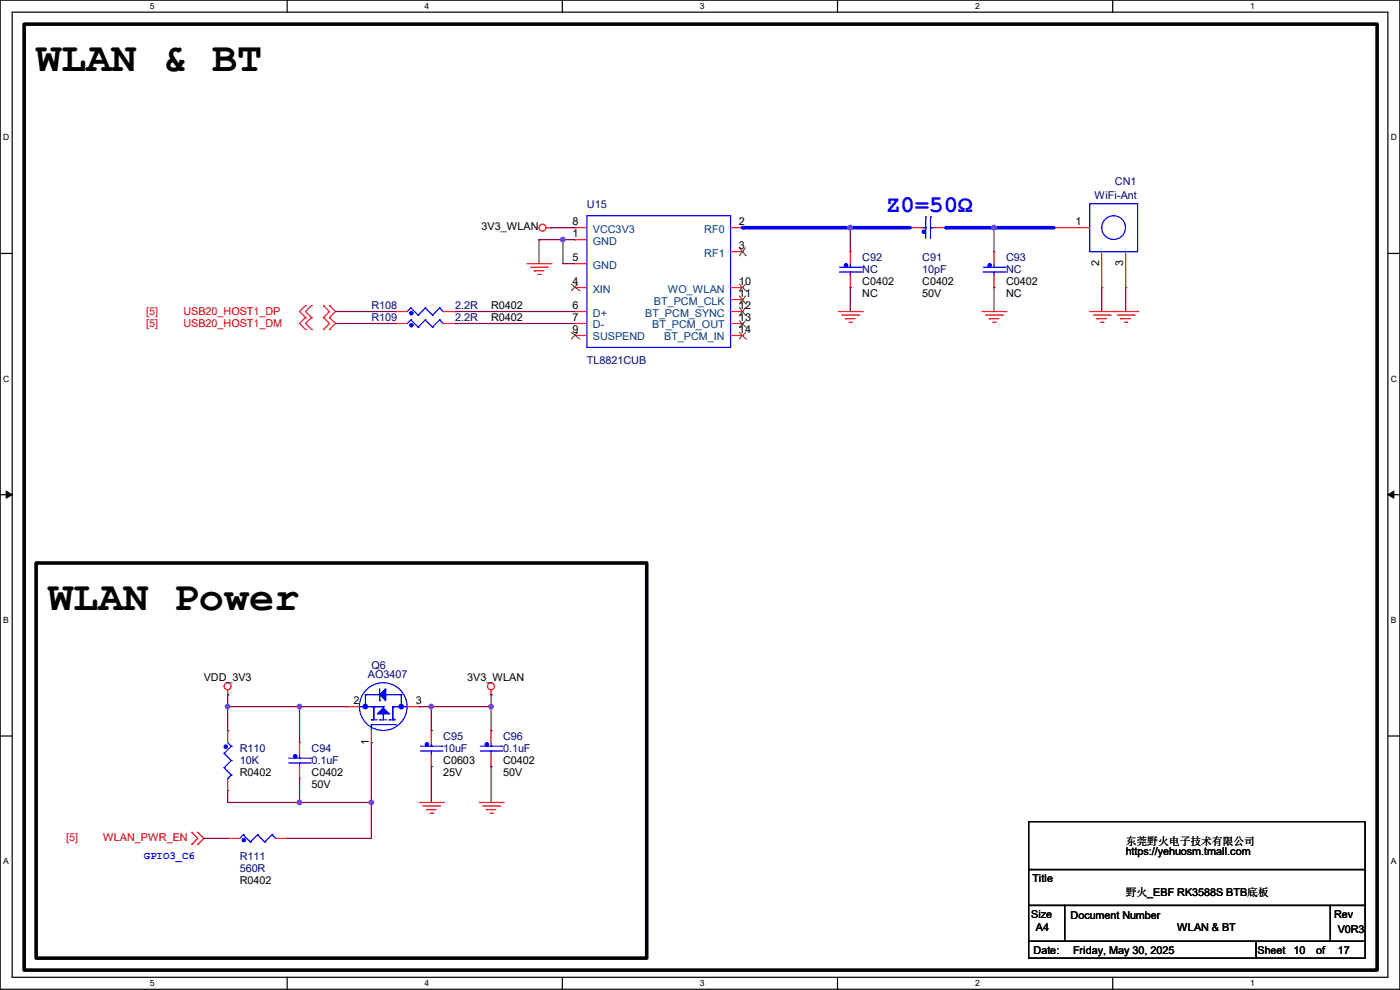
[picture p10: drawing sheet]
<svg xmlns="http://www.w3.org/2000/svg" width="297mm" height="210mm" viewBox="0 0 297 210" stroke-linecap="round" stroke-linejoin="round" font-family="sans-serif">
<path d="M0 0h297v209.8h-297zM2.6 2.6h291.8v204.7h-291.8z" fill="none" stroke="#000" stroke-width=".25"/>
<g fill="#fff">
<path d="M31.7 .3h1v2h-1z"/>
<path d="M31.7 207.6h1v2h-1z"/>
</g>
<path d="M60.9 0v2.6M60.9 207.3v2.5" fill="none" stroke="#000" stroke-width=".25"/>
<g fill="#fff">
<path d="M90.1 .3h1v2h-1z"/>
<path d="M90.1 207.6h1v2h-1z"/>
</g>
<path d="M119.3 0v2.6M119.3 207.3v2.5" fill="none" stroke="#000" stroke-width=".25"/>
<g fill="#fff">
<path d="M148.5 .3h.9v2h-.9z"/>
<path d="M148.5 207.6h.9v2h-.9z"/>
</g>
<path d="M177.7 0v2.6M177.7 207.3v2.5" fill="none" stroke="#000" stroke-width=".25"/>
<g fill="#fff">
<path d="M206.8 .3h1v2h-1z"/>
<path d="M206.8 207.6h1v2h-1z"/>
</g>
<path d="M236.1 0v2.6M236.1 207.3v2.5" fill="none" stroke="#000" stroke-width=".25"/>
<g fill="#fff">
<path d="M265.2 .3h1v2h-1z"/>
<path d="M265.2 207.6h1v2h-1z"/>
<path d="M.7 28.2h1.2v1.9h-1.2z"/>
<path d="M295.1 28.2h1.2v1.9h-1.2z"/>
<path d="M.7 79.3h1.2v2h-1.2z"/>
<path d="M295.1 79.3h1.2v2h-1.2z"/>
</g>
<path d="M0 53.8h2.6M294.4 53.8h2.6" fill="none" stroke="#000" stroke-width=".25"/>
<g fill="#fff">
<path d="M.7 130.5h1.2v2h-1.2z"/>
<path d="M295.1 130.5h1.1v2h-1.1z"/>
</g>
<path d="M0 104.9h2.6M294.4 104.9h2.6" fill="none" stroke="#000" stroke-width=".25"/>
<path d="M1.3 104.2l1.3 .7-1.3 .8zM294.4 104.9l1.3-.7v1.5z" fill="#000" stroke="#000" stroke-width=".21"/>
<g fill="#fff">
<path d="M.7 181.7h1.2v2h-1.2z"/>
<path d="M295.1 181.7h1.1v2h-1.1z"/>
</g>
<path d="M0 156.1h2.6M294.4 156.1h2.6M218.2 174.3h71.4v10.1h-71.4zM218.2 184.4h71.4v7.7h-71.4zM218.2 192.1h7.6v7.6h-7.6zM218.2 199.7h48.3v3.5h-48.3zM225.8 192.1h56.4v7.6h-56.4zM266.5 199.7h23.1v3.5h-23.1zM282.2 192.1h7.4v7.6h-7.4z" fill="none" stroke="#000" stroke-width=".25"/>
<path d="M5.1 5.1h287v200.7h-287zM7.7 119.4h129.5v83.8h-129.5z" fill="none" stroke="#000" stroke-width=".76"/>
<g fill="none" stroke="#f00" stroke-width=".25">
<path d="M111.8 55.9h5.1M112.6 56.7h3.5M113.3 57.4h.1M113.3 57.4h2.1M114.1 58.2h.5M114.6 58.2h.1M115.9 48.3h1M116.1 56.7h.1M116.9 48.3h.1M116.9 55.9h.1M122 50.8h.1M122 55.9h.1"/>
<path d="M122 48.3h.1M122 48.3h2.5M122 55.9h2.5M122 50.8h2.5M155 48.3h2.5M155 53.4h2.5M157.5 48.3h.1M157.5 53.4h.1M180.4 53.4h.1M180.4 53.4v2.5M180.4 58.5v2.5M193.1 48.3h.1"/>
<path d="M193.1 48.3h2.5M198.2 48.3h2.5M200.7 48.3h.1M210.9 53.4h.1M210.9 53.4v2.5M210.9 58.5v2.5M223.6 48.3h.1M223.6 48.3h7.6M233.7 53.4v7.6M238.8 53.4v7.6M64.8 67.4h.1M64.8 64.8h.1"/>
<path d="M64.8 69.9h.1M64.8 64.8l-1.3 1.3 1.3 1.3M64.8 67.4l-1.3 1.2 1.3 1.3M66.1 67.4h.1M66.1 64.8h.1M66.1 69.9h.1M66.1 64.8l-1.3 1.3 1.3 1.3M66.1 67.4l-1.3 1.2 1.3 1.3M68.6 67.4h.1M68.6 64.8h.1M68.6 69.9h.1M68.6 64.8l1.3 1.3-1.3 1.3"/>
<path d="M68.6 67.4l1.3 1.2-1.3 1.3M69.9 64.8h.1M69.9 67.4h.1M69.9 69.9h.1M69.9 64.8l1.3 1.3-1.3 1.3M69.9 67.4l1.3 1.2-1.3 1.3M83.9 66.1h.1M83.9 68.6h.1M83.9 66.1h2.5M83.9 68.6h2.5M94 66.1h2.6M94 68.6h2.6"/>
<path d="M96.6 66.1h.1M96.6 68.6h.1M122 61h.1M122 66.1h.1M122 68.6h.1M122 71.2h.1M122 66.1h2.5M122 68.6h2.5M122 61h2.5M122 71.2h2.5M155 66.1h2.5M155 68.6h2.5"/>
<path d="M155 61h2.5M155 71.2h2.5M155 63.5h2.5M157.5 61h.1M157.5 63.5h.1M157.5 66.1h.1M157.5 68.6h.1M157.5 71.2h.1M177.8 66.1h5.1M178.6 66.8h3.6M179.4 67.6h.1M179.4 67.6h2"/>
<path d="M180.1 68.4h.5M180.4 61h.1M180.6 68.4h.1M182.2 66.8h.1M182.9 66.1h.1M208.3 66.1h5.1M209.1 66.8h3.5M209.8 67.6h.1M209.8 67.6h2.1M210.6 68.4h.5M210.9 61h.1M211.1 68.4h.1"/>
<path d="M212.6 66.8h.1M213.4 66.1h.1M231.2 66.1h10.1M231.9 66.8h3.6M232.7 67.6h.1M232.7 67.6h2M233.5 68.4h.5M233.7 61h.1M234 68.4h.1M235.5 66.8h.1M236.3 66.1h.1M237 66.8h3.6"/>
<path d="M237.8 67.6h.1M237.8 67.6h2M238.5 68.4h.6M238.8 61h.1M239.1 68.4h.1M240.6 66.8h.1M241.3 66.1h.1M48.3 147.4h.1M48.3 155h.1M48.3 146.3v1.1M48.3 155v2.5M63.5 157.5h.1"/>
<path d="M63.5 157.5v2.6M73.7 149.9h.1M73.7 149.9h2.5M78.8 157.5h.1M78.8 155v2.5M86.4 149.9h2.5M88.9 149.9h.1M91.5 155h.1M91.5 155v2.5M104.2 147.4h.1M104.2 155h.1M104.2 146.3v1.1"/>
<path d="M104.2 155v2.5M40.7 176.6h.1M40.7 179.1h.1M40.7 176.6l1.3 1.2-1.3 1.3M42 179.1h.1M42 176.6h.1M42 176.6l1.2 1.2-1.2 1.3M48.3 167.7h.1M48.3 177.8h.1M48.3 165.1v2.6M48.3 177.8h2.5M58.5 177.8h2.5"/>
<path d="M61 177.8h.1M63.5 165.1h.1M63.5 162.6v2.5M88.9 170.2h5.1M89.7 171h3.6M90.5 171.7h.1M90.5 171.7h2M91.2 172.5h.5M91.5 162.6h.1M91.5 160.1v2.5M91.7 172.5h.1M93.3 171h.1"/>
<path d="M94 170.2h.1M101.6 170.2h5.1M102.4 171h3.6M103.2 171.7h.1M103.2 171.7h2M103.9 172.5h.5M104.2 162.6h.1M104.2 160.1v2.5M104.4 172.5h.1M106 171h.1M106.7 170.2h.1"/>
<circle cx="115.1" cy="48.3" r=".74"/>
<circle cx="48.3" cy="145.6" r=".74"/>
<circle cx="104.2" cy="145.6" r=".74"/>
</g>
<g fill="none" stroke="#00f" stroke-width=".25">
<path d="M124.5 45.8h30.5v27.9h-30.5zM178.1 57.7h4.6M178.1 56.7h4.6M180.4 57.7h.1M180.4 56.7h.1M180.4 55.9v.8M180.4 57.7v.8M182.7 57.7h.1M182.7 56.7h.1M195.6 48.3h.8M196.4 46h.1M196.4 48.3h.1"/>
<path d="M196.4 46v4.6M197.4 46h.1M197.4 48.3h.1M197.4 46v4.6M197.4 48.3h.8M208.6 57.7h4.5M208.6 56.7h4.5M210.9 57.7h.1M210.9 56.7h.1M210.9 55.9v.8M210.9 57.7v.8M213.1 57.7h.1"/>
<path d="M213.1 56.7h.1M231.2 43.2h10.1v10.2h-10.1zM87.2 65.3h.1M87.2 67.9h.1M87.2 65.3l-.8 .8M87.2 65.3l1.5 1.5M87.2 67.9l-.8 .7M87.2 67.9l1.5 1.5M88.7 66.8h.1M88.7 69.4h.1M90.2 65.3h.1M90.2 67.9h.1"/>
<path d="M90.2 65.3l-1.5 1.5M90.2 65.3l1.5 1.5M90.2 67.9l-1.5 1.5M90.2 67.9l1.5 1.5M91.7 66.8h.1M91.7 69.4h.1M93.3 65.3h.1M93.3 67.9h.1M93.3 65.3l-1.6 1.5M93.3 65.3l.7 .8M93.3 67.9l-1.6 1.5M93.3 67.9l.7 .7"/>
<path d="M94 66.1h.1M94 68.6h.1M47.5 159.8h.1M47.5 159.8l1.6 1.5M48.3 157.5l.8 .8M49.1 158.3h.1M49.1 158.3l-1.6 1.5M76.2 149.9h.1M76.2 149.9h5.1M77.5 147.4h.1M77.5 147.4h3.1M77.5 147.4v2.5"/>
<path d="M78.8 149.9h.1M78.8 152.7h.1M78.8 153.7h.1M78.8 152.7h1.3M78.8 153.7v1.3M78.8 153.7h5.1M79.3 150.2h.1M79.3 149.9h.1M79.3 149.9v2.8M80.6 152.7h.1M80.6 148.6h.1M80.6 152.7h1.5"/>
<path d="M80.6 146.1v2.5M81.3 149.9h.1M81.3 149.9v2.8M81.8 147.4h.1M81.8 147.4h3.3M82.6 152.7h.1M82.6 152.7h1.3M83.4 149.9h.1M83.4 152.4h.1M83.4 152.7h.1M83.4 149.9h3M83.4 149.9v2.8"/>
<path d="M83.9 153.7h.1M85.1 147.4h.1M85.1 147.4v2.5M89.2 159.3h4.6M89.2 158.3h4.6M91.5 159.3h.1M91.5 158.3h.1M91.5 157.5v.8M91.5 159.3v.8M93.8 159.3h.1M93.8 158.3h.1M101.9 159.3h4.6"/>
<path d="M101.9 158.3h4.6M104.2 159.3h.1M104.2 158.3h.1M104.2 157.5v.8M104.2 159.3v.8M106.5 159.3h.1M106.5 158.3h.1M47.5 162.9h.1M47.5 162.9l1.6 1.5M48.3 165.1h.1M49.1 161.3h.1M49.1 164.4h.1"/>
<path d="M49.1 161.3l-1.6 1.6M49.1 164.4l-.8 .7M51.6 177.1h.1M51.6 177.1l-.8 .7M51.6 177.1l1.5 1.5M53.1 178.6h.1M54.7 177.1h.1M54.7 177.1l-1.6 1.5M54.7 177.1l1.5 1.5M56.2 178.6h.1M57.7 177.1h.1M57.7 177.1l-1.5 1.5"/>
<path d="M57.7 177.1l.8 .7M58.5 177.8h.1M61.3 161.8h4.5M61.3 160.8h4.5M63.5 161.8h.1M63.5 160.8h.1M63.5 160.1v.7M63.5 161.8v.8M65.8 161.8h.1M65.8 160.8h.1"/>
<circle cx="236.2" cy="48.3" r="2.52"/>
<circle cx="81.3" cy="149.9" r="5.1"/>
</g>
<g fill="#00f" stroke="#00f" stroke-width=".25">
<path d="M81.8 146.1v2.5l-1.2-1.2z"/>
<path d="M80.1 151.4l1.2-1.2 1.3 1.2z"/>
<circle cx="196" cy="49.2" r=".36"/>
<circle cx="47.9" cy="158.4" r=".36"/>
<circle cx="179.5" cy="56.3" r=".36"/>
<circle cx="87.3" cy="66.4" r=".36"/>
<circle cx="87.3" cy="69" r=".36"/>
<circle cx="210" cy="56.3" r=".36"/>
<circle cx="62.6" cy="160.4" r=".36"/>
<circle cx="51.7" cy="178.2" r=".36"/>
<circle cx="90.6" cy="157.9" r=".36"/>
<circle cx="103.3" cy="157.9" r=".36"/>
<circle cx="77.5" cy="149.9" r=".49"/>
<circle cx="85.1" cy="149.9" r=".49"/>
</g>
<g fill="none" stroke="#804000" stroke-width=".21">
<path d="M156.8 54.2h.1M156.8 52.5l1.4 1.7M158.2 54.2h.1M158.2 52.5l-1.4 1.7M121.2 61.7h.1M121.2 71.9h.1M121.2 60.2l1.7 1.5M121.2 70.5l1.7 1.4M122.6 60.2l-1.4 1.5M122.6 70.5l-1.4 1.4M122.9 61.7h.1M122.9 71.9h.1"/>
<path d="M156.8 61.7h.1M156.8 64.5h.1M156.8 66.9h.1M156.8 69.4h.1M156.8 71.9h.1M156.8 60.2l1.4 1.5M156.8 62.7l1.4 1.8M156.8 65.2l1.4 1.7M156.8 68l1.4 1.4M156.8 70.5l1.4 1.4M158.2 61.7h.1M158.2 64.5h.1"/>
<path d="M158.2 66.9h.1M158.2 69.4h.1M158.2 71.9h.1M158.2 60.2l-1.4 1.5M158.2 62.7l-1.4 1.8M158.2 65.2l-1.4 1.7M158.2 68l-1.4 1.4M158.2 70.5l-1.4 1.4"/>
</g>
<g fill="none" stroke="#800040" stroke-width=".25">
<path d="M114.3 50.8h.1M114.3 50.8h7.7M114.3 50.8v5.1M116.9 48.3h.1M116.9 48.3h5.1M119.4 55.9h.1M119.4 50.8h.1M119.4 55.9h2.6M119.4 50.8v5.1M48.3 155h.1M48.3 149.9h.1M48.3 147.4h.1"/>
<path d="M48.3 147.4v7.6M48.3 149.9h25.4M63.5 149.9h.1M63.5 149.9v7.6M78.8 157.5h.1M78.8 157.5v12.7h-30.5M88.9 149.9h.1M88.9 149.9h15.3M91.5 155h.1M91.5 149.9h.1M91.5 149.9v5.1M104.2 155h.1"/>
<path d="M104.2 147.4h.1M104.2 147.4v7.6M48.3 167.7h.1M48.3 170.2h.1M48.3 167.7v2.5M63.5 170.2h.1M63.5 165.1v5.1M91.5 162.6h.1M91.5 162.6v7.6M104.2 162.6h.1M104.2 162.6v7.6"/>
</g>
<g fill="#f0f" stroke="#f0f" stroke-width=".25">
<circle cx="48.3" cy="149.9" r=".49"/>
<circle cx="63.5" cy="149.9" r=".49"/>
<circle cx="63.5" cy="170.2" r=".49"/>
<circle cx="78.8" cy="170.2" r=".49"/>
<circle cx="104.2" cy="149.9" r=".49"/>
<circle cx="91.5" cy="149.9" r=".49"/>
<circle cx="119.4" cy="50.8" r=".49"/>
</g>
<path d="M157.5 48.3h22.9" fill="none" stroke="#00f" stroke-width=".76"/>
<circle cx="157.5" cy="48.3" r=".38" fill="#00f"/>
<path d="M200.7 48.3h10.2" fill="none" stroke="#00f" stroke-width=".76"/>
<circle cx="200.7" cy="48.3" r=".38" fill="#00f"/>
<path d="M180.4 48.3h.1M180.4 48.3v5.1" fill="none" stroke="#800040" stroke-width=".25"/>
<path d="M180.4 48.3h12.7" fill="none" stroke="#00f" stroke-width=".76"/>
<circle cx="180.4" cy="48.3" r=".38" fill="#00f"/>
<g fill="#f0f" stroke="#f0f" stroke-width=".25">
<circle cx="180.4" cy="48.3" r=".49"/>
<circle cx="210.8" cy="48.3" r=".49"/>
</g>
<path d="M210.9 48.3h.1M210.9 48.3v5.1" fill="none" stroke="#800040" stroke-width=".25"/>
<path d="M210.9 48.3h12.7" fill="none" stroke="#00f" stroke-width=".76"/>
<circle cx="210.9" cy="48.3" r=".38" fill="#00f"/>
<g fill="none" stroke="#800040" stroke-width=".25">
<path d="M71.2 68.6h.1M71.2 66.1h.1M71.2 68.6h12.7M71.2 66.1h12.7M96.6 68.6h.1M96.6 66.1h.1M96.6 68.6h25.4M96.6 66.1h25.4M180.4 61h.1M180.4 61v5.1M210.9 61h.1M210.9 61v5.1"/>
<path d="M233.7 61h.1M233.7 61v5.1M238.8 61h.1M238.8 61v5.1M43.2 177.8h.1M43.2 177.8h5.1M61 177.8h.1M78.8 170.2h.1M78.8 170.2v7.6h-17.8"/>
</g>
<g fill="#f0f" stroke="#f0f" stroke-width=".25">
<circle cx="48.3" cy="149.9" r=".49"/>
<circle cx="63.5" cy="149.9" r=".49"/>
<circle cx="63.5" cy="170.2" r=".49"/>
<circle cx="78.8" cy="170.2" r=".49"/>
<circle cx="104.2" cy="149.9" r=".49"/>
<circle cx="91.5" cy="149.9" r=".49"/>
<circle cx="119.4" cy="50.8" r=".49"/>
<circle cx="180.4" cy="48.3" r=".49"/>
<circle cx="210.8" cy="48.3" r=".49"/>
</g>
<g font-size="8.9">
<text x="7.7" y="15.1">WLAN &amp; BT</text>
<text x="10.2" y="129.4">WLAN Power</text>
</g>
<text font-size="5.1" fill="#00f" x="188" y="45">Z0=50Ω</text>
<g font-size="2.3" fill="#000080">
<text x="236.5" y="39.2">CN1</text>
<text x="124.5" y="44">U15</text>
<text x="232.2" y="42.2">WiFi-Ant</text>
<text x="182.9" y="55.5">C92</text>
<text x="182.9" y="58">NC</text>
<text x="195.6" y="55.5">C91</text>
<text x="195.6" y="58">10pF</text>
<text x="213.4" y="55.5">C93</text>
<text x="213.4" y="58">NC</text>
<text x="78.8" y="65.6">R108</text>
<text x="96.6" y="65.6">2.2R</text>
<text x="78.8" y="68.2">R109</text>
<text x="96.6" y="68.2">2.2R</text>
<text x="124.5" y="77.3">TL8821CUB</text>
<text x="78" y="143.8">AO3407</text>
<text x="78.8" y="141.8">Q6</text>
<text x="50.8" y="159.6">R110</text>
<text x="66.1" y="159.6">C94</text>
<text x="94" y="157.1">C95</text>
<text x="94" y="159.6">10uF</text>
<text x="106.7" y="157.1">C96</text>
<text x="106.7" y="159.6">0.1uF</text>
<text x="50.8" y="162.1">10K</text>
<text x="66.1" y="162.1">0.1uF</text>
<text x="50.8" y="182.5">R111</text>
<text x="50.8" y="185">560R</text>
</g>
<g font-size="2.3">
<text x="121.5" y="47.8">8</text>
<text x="156.8" y="47.8">2</text>
<text x="228.1" y="47.8">1</text>
<text x="102.2" y="48.9">3V3_WLAN</text>
<text x="121.5" y="50.3">1</text>
<text x="156.8" y="52.8">3</text>
<text x="121.5" y="55.4">5</text>
<text x="233.2" y="56.4" transform="rotate(-90 233.2 56.4)">2</text>
<text x="238.3" y="56.4" transform="rotate(-90 238.3 56.4)">3</text>
<text x="104.2" y="65.6">R0402</text>
<text x="121.5" y="60.5">4</text>
<text x="121.5" y="65.5">6</text>
<text x="156.8" y="60.5">10</text>
<text x="156.8" y="63">11</text>
<text x="156.8" y="65.5">12</text>
<text x="182.9" y="60.5">C0402</text>
<text x="182.9" y="63.1">NC</text>
<text x="195.6" y="60.5">C0402</text>
<text x="195.6" y="63.1">50V</text>
<text x="213.4" y="60.5">C0402</text>
<text x="213.4" y="63.1">NC</text>
<text x="104.2" y="68.2">R0402</text>
<text x="121.5" y="68.1">7</text>
<text x="121.5" y="70.6">9</text>
<text x="156.8" y="68.1">13</text>
<text x="156.8" y="70.6">14</text>
<text x="43.2" y="144.4">VDD_3V3</text>
<text x="75" y="149.4">2</text>
<text x="88.2" y="149.4">3</text>
<text x="99.1" y="144.4">3V3_WLAN</text>
<text x="78.2" y="158" transform="rotate(-90 78.2 158)">1</text>
<text x="50.8" y="164.7">R0402</text>
<text x="66.1" y="164.7">C0402</text>
<text x="66.1" y="167.2">50V</text>
<text x="94" y="162.1">C0603</text>
<text x="94" y="164.7">25V</text>
<text x="106.7" y="162.1">C0402</text>
<text x="106.7" y="164.7">50V</text>
<text x="238.8" y="179.2">东莞野火电子技术有限公司</text>
<text x="238.8" y="181.4">https://yehuosm.tmall.com</text>
<text x="50.8" y="187.5">R0402</text>
<text x="219" y="187">Title</text>
<text x="238.8" y="190.1">野火_EBF RK3588S BTB底板</text>
<text x="218.7" y="194.6">Size</text>
<text x="219.8" y="197.4">A4</text>
<text x="227.1" y="194.9">Document Number</text>
<text x="249.7" y="197.4">WLAN &amp; BT</text>
<text x="283" y="194.6">Rev</text>
<text x="283.8" y="198">V0R3</text>
<text x="219.3" y="202.3">Date:</text>
<text x="227.6" y="202.3">Friday, May 30, 2025</text>
<text x="266.8" y="202.3">Sheet</text>
<text x="274.4" y="202.3">10</text>
<text x="279.2" y="202.3">of</text>
<text x="283.8" y="202.3">17</text>
</g>
<g font-size="2.3" fill="#004080">
<text x="125.8" y="51.9">GND</text>
<text x="125.8" y="49.4">VCC3V3</text>
<text x="149.4" y="49.4">RF0</text>
<text x="125.8" y="57">GND</text>
<text x="149.4" y="54.4">RF1</text>
<text x="125.8" y="62.1">XIN</text>
<text x="138.7" y="64.6">BT_PCM_CLK</text>
<text x="141.7" y="62.1">WO_WLAN</text>
<text x="125.8" y="67.1">D+</text>
<text x="125.8" y="69.7">D-</text>
<text x="136.9" y="67.1">BT_PCM_SYNC</text>
<text x="138.4" y="69.7">BT_PCM_OUT</text>
<text x="125.8" y="72.2">SUSPEND</text>
<text x="140.9" y="72.2">BT_PCM_IN</text>
</g>
<g font-size="2.3" fill="#f00">
<text x="31" y="66.9">[5]</text>
<text x="31" y="69.4">[5]</text>
<text x="38.9" y="66.9">USB20_HOST1_DP</text>
<text x="38.9" y="69.4">USB20_HOST1_DM</text>
<text x="14" y="178.4">[5]</text>
<text x="21.9" y="178.4">WLAN_PWR_EN</text>
</g>
<text font-size="2.3" fill="#00f" x="30.5" y="182.2">GPIO3_C6</text>
<g font-size="1.8">
<text x="31.8" y="1.9">5</text>
<text x="90.1" y="1.9">4</text>
<text x="148.5" y="1.9">3</text>
<text x="206.8" y="1.9">2</text>
<text x="265.2" y="1.9">1</text>
<text x=".7" y="29.8">D</text>
<text x="295.1" y="29.8">D</text>
<text x=".7" y="80.9">C</text>
<text x="295.1" y="80.9">C</text>
<text x=".7" y="132.1">B</text>
<text x="295.1" y="132.1">B</text>
<text x=".7" y="183.3">A</text>
<text x="295.1" y="183.3">A</text>
<text x="31.8" y="209.2">5</text>
<text x="90.1" y="209.2">4</text>
<text x="148.5" y="209.2">3</text>
<text x="206.8" y="209.2">2</text>
<text x="265.2" y="209.2">1</text>
</g>
</svg>
